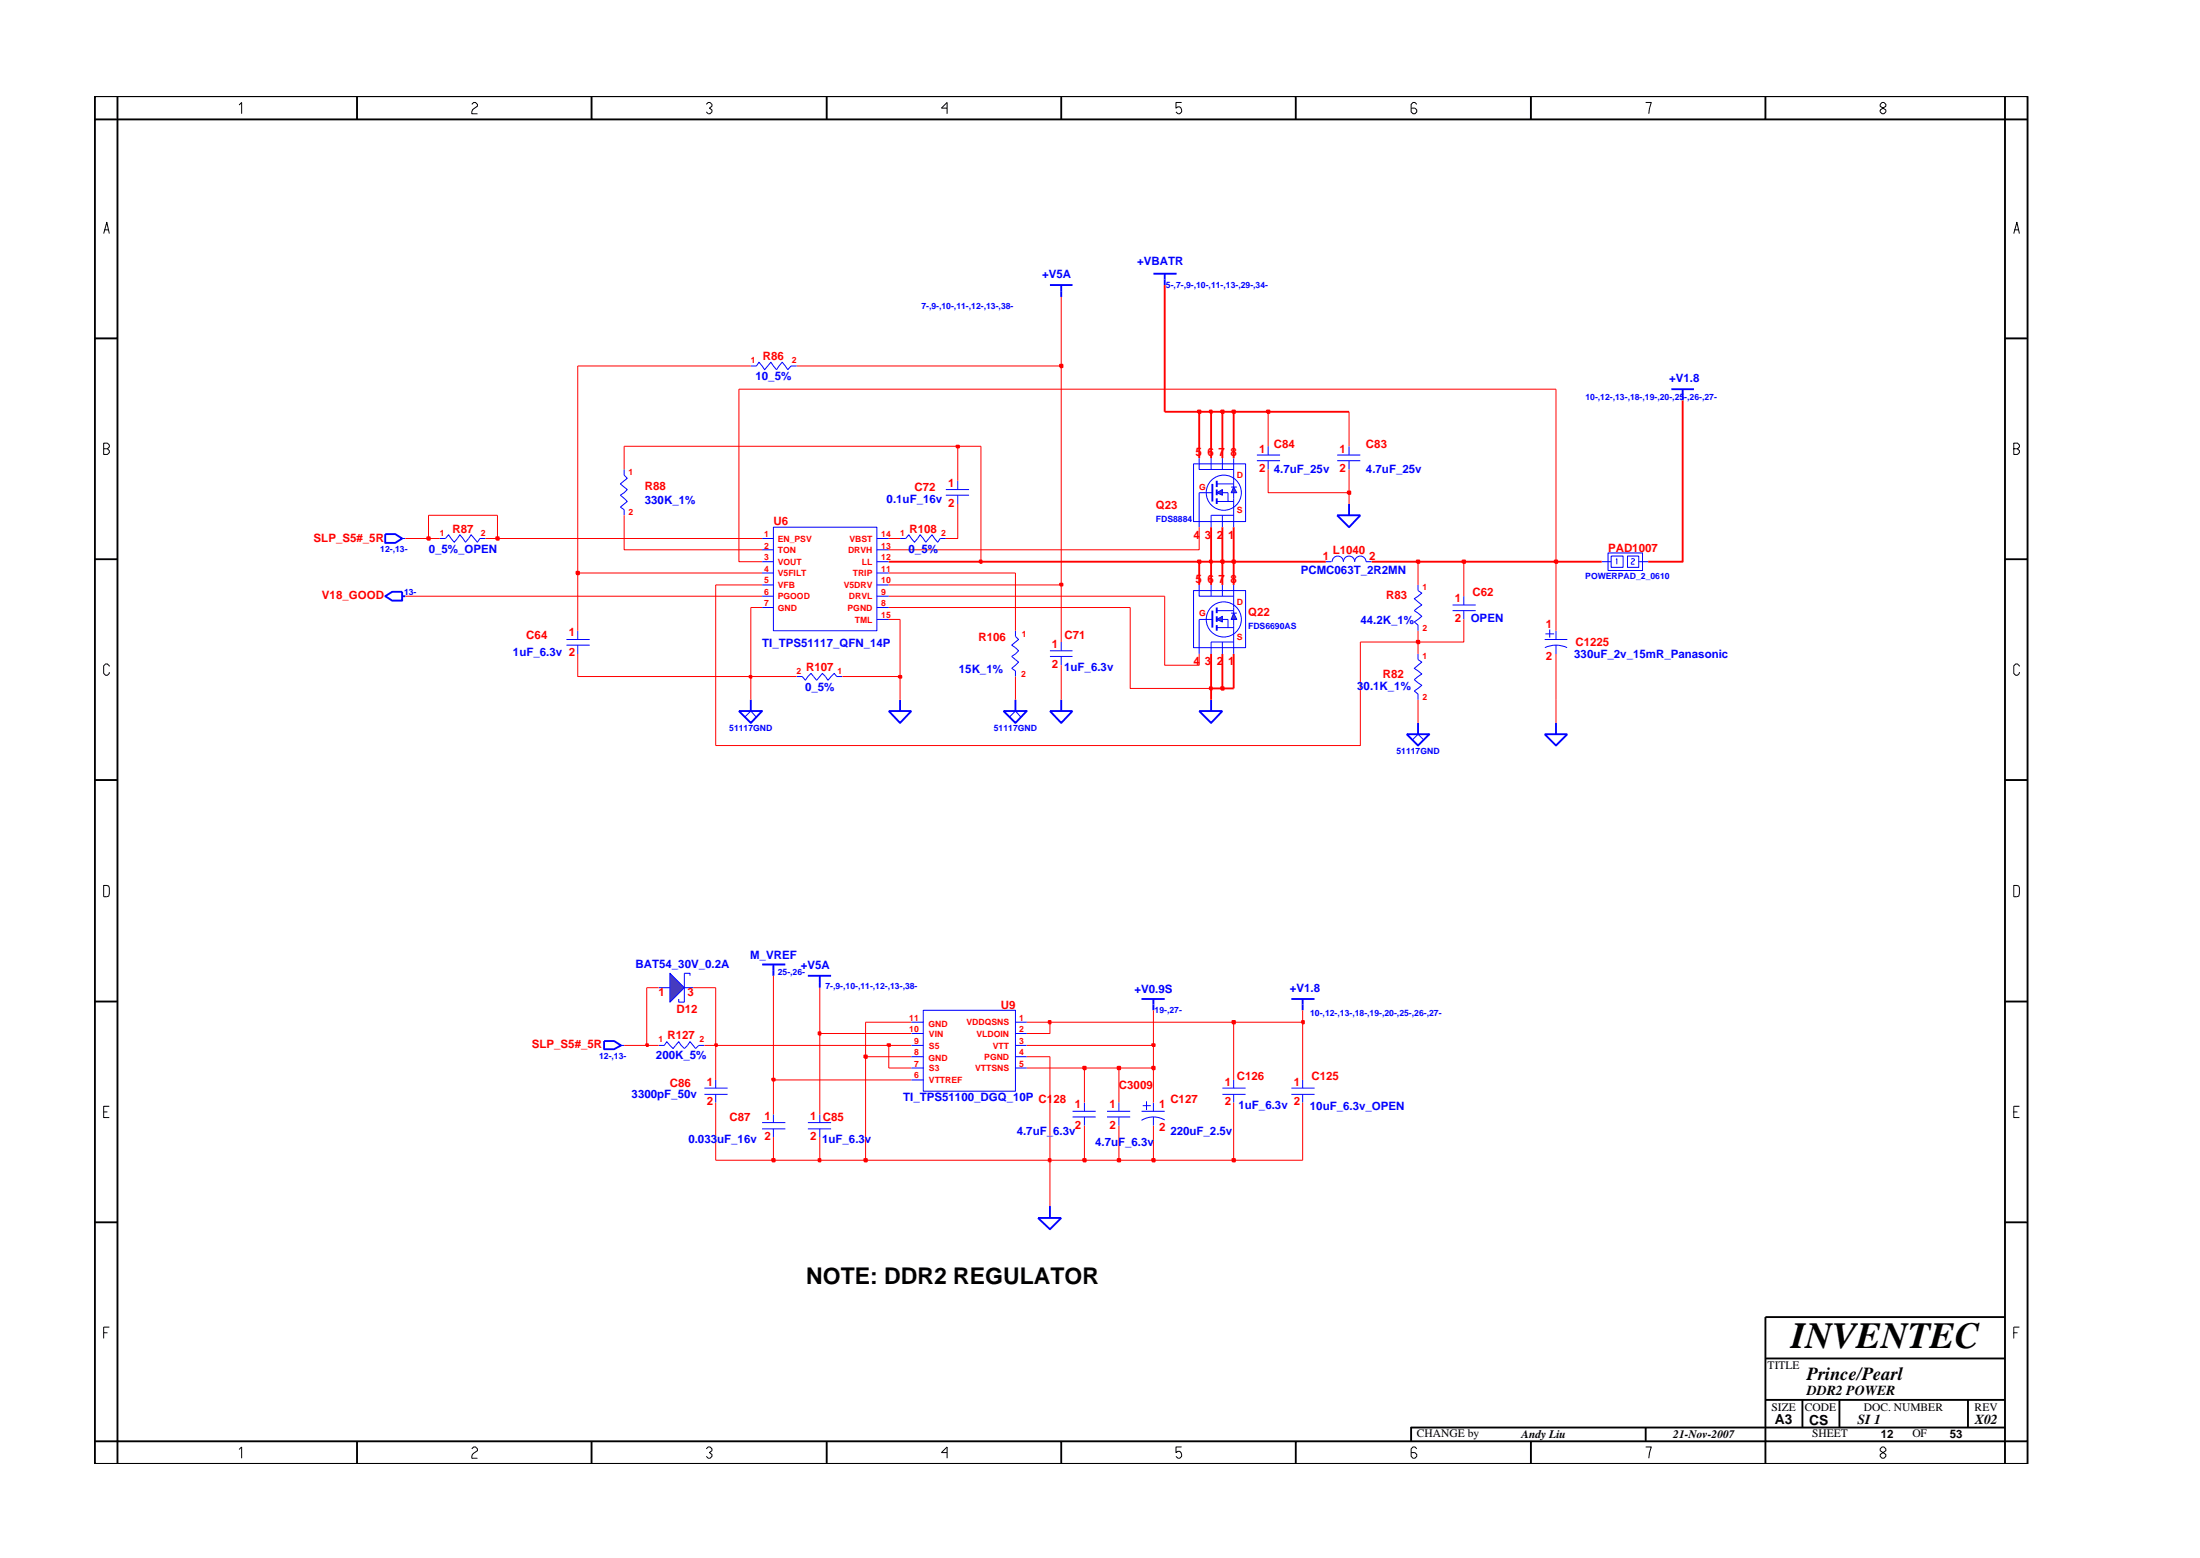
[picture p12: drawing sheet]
<svg xmlns="http://www.w3.org/2000/svg" width="297mm" height="210mm" viewBox="0 0 297 210" stroke-linecap="round" stroke-linejoin="round" font-family="sans-serif">
<path d="M88.9 133.3h1.6M92.4 133.3h1.2M92.4 131.3v3.9" fill="none" stroke="#00f" stroke-width=".14"/>
<path d="M90.5 131.3l1.9 2-1.9 1.9z" fill="#3c3cc8"/>
<g fill="none" stroke="#00f" stroke-width=".14">
<path d="M54.3 72.7h.4M127.7 66.8h3.1M127.7 66.1h3.1M129.3 64.9v1.2M129.3 66.8v1.2M180.5 62.2h3.2M180.5 61.4h3.2M182.1 60.2v1.2M182.1 62.2v1.2M191.5 78.9v.8l.5 .3-1 .8 1 .8-1 .8 1 .8-1 .7 .5 .5v.7M216.3 75.8h1.2M217.1 74.6h4.7v2.4h-4.7z"/>
<path d="M217.5 75h1.6v1.6h-1.6zM218.2 75.6l.1-.2v.7M219.7 75h1.6v1.6h-1.6zM220.2 75.5l.2-.1 .3 .1v.1l-.5 .4v.1h.5M221.3 75.8h1.2M161.9 83.6h1.8M191.5 88.3v.7l.5 .4-1 .8 1 .8-1 .7 1 .8-1 .7 .5 .5v.7M90.5 131.3l1.9 2-1.9 1.9zM91.6 134.8v.4h.8M92.4 131.3h.8v.4M95.1 146.8h3.1M95.1 147.7h3.1"/>
<path d="M96.6 145.7v1.1M96.6 147.7v1.1M102.9 151.5h3.1M102.9 152.3h3.1M104.4 150.4v1.1M104.4 152.3v1.1M144.8 150.7h3.1M144.8 150h3.1M146.4 148.8v1.2M146.4 150.7v1.2M149.5 150.7h3.1M149.5 150h3.1"/>
<path d="M151.1 148.8v1.2M151.1 150.7v1.2M154.1 150h3.2M154.3 149.2h1.1M154.8 148.6v1.2M155.7 148.8v1.2M155.7 150.7v1.2M157.3 151.1a3 3 0 0 0-3.2 .1"/>
</g>
<g fill="none" stroke="#00f" stroke-width=".25">
<path d="M141.8 38.5h3M143.3 38.5v1.6M155.7 36.9h3.2M157.3 36.9v1.6M225.7 52.5h3M227.2 52.5v1.5M52 72.1h1.4l.9 .6-.9 .6h-1.4zM180.5 69.5h3.2l-1.6 1.6zM182.1 68v1.5M52 80.5l.9-.6h1.4v1.2h-1.4zM54.3 80.5h.4M120 96h3l-1.5 1.6z"/>
<path d="M121.5 94.4v1.6M161.9 96h3.1l-1.5 1.6zM163.5 94.4v1.6M163.7 82.4v2.3M208.6 99.1h3l-1.5 1.5zM210.1 97.6v1.5M102.9 130.2h3.1M104.4 130.2v1.5M154.1 134.8h3.2M155.7 134.8v1.5M140.2 164.4h3.1l-1.5 1.5zM141.8 162.8v1.6"/>
</g>
<path d="M166.6 82.7l.4 .9h-.8z" fill="#3c3cc8"/>
<path d="M166.2 82.7h.8M166.6 82.7l.4 .9h-.8z" fill="none" stroke="#00f" stroke-width=".14"/>
<path d="M164.3 83.6l.7-.4v.7z" fill="#3c3cc8"/>
<g fill="none" stroke="#00f" stroke-width=".14">
<path d="M161.1 79.7h7.1v7.7h-7.1zM161.9 66.5h1.8M161.9 78.9v1.6h4.7M163.5 78.9v1.6M165 78.9v1.6M166.6 78.9v3.8M179 75.8h.8M179.9 75.8a.76 .76 0 0 1 .7-.8 .76 .76 0 0 1 .8 .8 .76 .76 0 0 1 .7-.8 .76 .76 0 0 1 .8 .8 .76 .76 0 0 1 .8-.8 .76 .76 0 0 1 .7 .8h.8M137.1 85.1v.8l.4 .4-.9 .8 .9 .7-.9 .8 .9 .8-.9 .8 .5 .3v.8M141.8 87.8h3M141.8 88.6h3M143.3 86.6v1.2"/>
<path d="M143.3 88.6v1.2M161.9 83.6v4.7M164.3 83.6l.7-.4v.7zM164.3 84.7h2.3M164.3 82.4h2.3M165 83.6h.8v1.1M165 86.6v1.7M166.6 83.6v4.7M166.6 86.6h-3.1v1.7"/>
<circle cx="165.2" cy="83.6" r="2.37"/>
</g>
<path d="M163.7 65.3v2.4M164.3 82v.7M164.3 83.2v.7M164.3 84.4v.7" fill="none" stroke="#00f" stroke-width=".25"/>
<path d="M166.6 65.7l.4 .8h-.8z" fill="#3c3cc8"/>
<path d="M166.2 65.7h.8M166.6 65.7l.4 .8h-.8z" fill="none" stroke="#00f" stroke-width=".14"/>
<path d="M164.3 66.5l.7-.4v.7z" fill="#3c3cc8"/>
<g fill="none" stroke="#00f" stroke-width=".14">
<path d="M101.4 49.4h.7l.4-.5 .7 1 .9-1 .7 1 .8-1 .8 1 .4-.5h.8M59.4 72.7h.7l.5-.5 .7 1 .8-1 .8 1 .7-1 .9 1 .3-.5h.8M84.3 63.4v.7l.4 .4-.9 .8 .9 .8-.9 .7 .9 .9-.9 .7 .5 .4v.7M102.9 74.2h1.5M102.9 77.3h1.5M102.9 72.7h1.5M102.9 75.8h1.5M102.9 78.9h1.5M104.4 71.1h14v14h-14zM118.4 74.2h1.6M118.4 77.3h1.6M118.4 72.7h1.6"/>
<path d="M118.4 75.8h1.6M118.4 78.9h1.6M121.5 72.7h.8l.4-.5 .8 1 .7-1 .8 1 .8-1 .8 1 .3-.5h.8M161.1 62.6h7.1v7.8h-7.1zM161.9 66.5v4.6M161.9 61.8v1.6h4.7M163.5 61.8v1.6M164.3 66.5l.7-.4v.7zM164.3 67.7h2.3M164.3 65.3h2.3M165 66.5h.8v1.2M165 61.8v1.6"/>
<path d="M165 69.5v1.6M166.6 66.5v4.6M166.6 69.5h-3.1v1.6M166.6 61.8v3.9M169.7 61.4h3.1M169.7 62.2h3.1M171.2 60.2v1.2M171.2 62.2v1.2M76.5 86.3h3.1M76.5 87.1h3.1M78 85.1v1.2M78 87.1v1.2"/>
<path d="M100.5 96.8l.9-.8 .7 .8M102.9 80.5h1.5M102.9 82h1.5M107.6 91.3h.7l.4 .5 .8-.9 .8 .9 .7-.9 .8 .9 .8-.9 .4 .4h.7M118.4 80.5h1.6M118.4 83.6h1.6M118.4 82h1.6M136.3 96.8l.8-.8 .8 .8M190.7 99.9l.8-.8 .7 .8M196.1 81.6h3.1M196.1 82.4h3.1M197.6 80.5v1.1"/>
<path d="M197.6 82.4v1.2M208.6 86.3h3M208.6 87.4a3.6 3.6 0 0 1 3 0M208.6 85.5h1.2M209.2 84.9v1.1M210.1 85.1v1.2M210.1 87.1v1.2M123 139.5h1.7M123 138h1.7M124.7 136.3h12.4v11h-12.4zM137.1 138h1.5M137.1 139.5h1.5"/>
<path d="M83.8 141.1h.5M88.9 141.1h.8l.3-.5 .9 .9 .7-.9 .8 .9 .8-.9 .7 .9 .4-.4h.8M109.1 152.3h3.1M109.1 151.5h3.1M110.7 150.4v1.1M110.7 152.3v1.1M123 142.6h1.7M123 145.7h1.7M123 141.1h1.7M123 144.1h1.7M137.1 141.1h1.5M137.1 144.1h1.5"/>
<path d="M137.1 142.6h1.5M165 146.8h3.2M165 147.7h3.2M166.6 145.7v1.1M166.6 147.7v1.1M174.4 146.8h3.1M174.4 147.7h3.1M175.9 145.7v1.1M175.9 147.7v1.1"/>
<circle cx="165.2" cy="66.5" r="2.37"/>
</g>
<g fill="none" stroke="#00f" stroke-width=".25">
<path d="M164.3 64.9v.8M164.3 66.1v.7M164.3 67.3v.7M99.8 96h3.1l-1.5 1.6zM101.4 94.4v1.6M135.5 96h3.1l-1.5 1.6zM137.1 94.4v1.6M141.8 96h3l-1.5 1.6zM143.3 94.4v1.6M189.9 99.1h3.1l-1.5 1.5zM191.5 97.6v1.5M109.1 131.7h3.1"/>
<path d="M110.7 131.7v1.6M174.4 134.8h3.1M175.9 134.8v1.5M81.6 140.5h1.3l.9 .6-.9 .5h-1.3z"/>
</g>
<path d="M96.6 148.8v7.8h7.8M141.8 156.6v6.2" fill="none" stroke="#f00" stroke-width=".14"/>
<path d="M104.3 156.4h.3v.3h-.3z" fill="#8e2323"/>
<path d="M104.3 156.4h.3v.3h-.3z" fill="none" stroke="#f00" stroke-width=".25"/>
<path d="M104.4 153.4v3.2h6.3" fill="none" stroke="#f00" stroke-width=".14"/>
<path d="M110.5 156.4h.3v.3h-.3z" fill="#8e2323"/>
<path d="M110.5 156.4h.3v.3h-.3z" fill="none" stroke="#f00" stroke-width=".25"/>
<path d="M110.7 153.4v3.2h6.2" fill="none" stroke="#f00" stroke-width=".14"/>
<path d="M116.7 156.4h.3v.3h-.3z" fill="#8e2323"/>
<path d="M116.7 156.4h.3v.3h-.3z" fill="none" stroke="#f00" stroke-width=".25"/>
<path d="M116.9 142.6v14h24.9" fill="none" stroke="#f00" stroke-width=".14"/>
<path d="M141.6 156.4h.2v.3h-.2z" fill="#8e2323"/>
<path d="M141.6 156.4h.2v.3h-.2z" fill="none" stroke="#f00" stroke-width=".25"/>
<path d="M141.8 142.6v14h4.6" fill="none" stroke="#f00" stroke-width=".14"/>
<path d="M146.2 156.4h.4v.3h-.4z" fill="#8e2323"/>
<path d="M146.2 156.4h.4v.3h-.4z" fill="none" stroke="#f00" stroke-width=".25"/>
<path d="M146.4 151.9v4.7h4.7" fill="none" stroke="#f00" stroke-width=".14"/>
<path d="M150.9 156.4h.3v.3h-.3z" fill="#8e2323"/>
<path d="M150.9 156.4h.3v.3h-.3z" fill="none" stroke="#f00" stroke-width=".25"/>
<path d="M151.1 151.9v4.7h4.6" fill="none" stroke="#f00" stroke-width=".14"/>
<path d="M155.6 156.4h.3v.3h-.3z" fill="#8e2323"/>
<path d="M155.6 156.4h.3v.3h-.3z" fill="none" stroke="#f00" stroke-width=".25"/>
<path d="M155.7 151.9v4.7h10.9" fill="none" stroke="#f00" stroke-width=".14"/>
<path d="M166.4 156.4h.3v.3h-.3z" fill="#8e2323"/>
<path d="M166.4 156.4h.3v.3h-.3z" fill="none" stroke="#f00" stroke-width=".25"/>
<path d="M110.7 139.5v10.9M96.6 141.1v4.6M104.4 145.7v4.7M146.4 144.1v4.7M151.1 144.1v4.7M155.7 144.1v4.7M175.9 148.8v7.8h-9.3v-7.8" fill="none" stroke="#f00" stroke-width=".14"/>
<path d="M104.3 145.6h.3v.2h-.3z" fill="#8e2323"/>
<path d="M104.3 145.6h.3v.2h-.3z" fill="none" stroke="#f00" stroke-width=".25"/>
<path d="M104.4 131.7v14h18.6M166.6 138v7.7M175.9 138v7.7M120 141.1v3h3M138.6 144.1h7.8" fill="none" stroke="#f00" stroke-width=".14"/>
<path d="M146.2 144h.4v.3h-.4z" fill="#8e2323"/>
<path d="M146.2 144h.4v.3h-.4z" fill="none" stroke="#f00" stroke-width=".25"/>
<path d="M146.4 144.1h4.7" fill="none" stroke="#f00" stroke-width=".14"/>
<path d="M150.9 144h.3v.3h-.3z" fill="#8e2323"/>
<path d="M150.9 144h.3v.3h-.3z" fill="none" stroke="#f00" stroke-width=".25"/>
<path d="M151.1 144.1h4.6" fill="none" stroke="#f00" stroke-width=".14"/>
<path d="M155.6 144h.3v.3h-.3z" fill="#8e2323"/>
<path d="M155.6 144h.3v.3h-.3z" fill="none" stroke="#f00" stroke-width=".25"/>
<path d="M155.7 141.1v3" fill="none" stroke="#f00" stroke-width=".14"/>
<path d="M116.7 142.4h.3v.4h-.3z" fill="#8e2323"/>
<path d="M116.7 142.4h.3v.4h-.3z" fill="none" stroke="#f00" stroke-width=".25"/>
<path d="M116.9 138v4.6h6.1M84.3 141.1h3M138.6 142.6h3.2" fill="none" stroke="#f00" stroke-width=".14"/>
<path d="M87.2 140.9h.3v.3h-.3z" fill="#8e2323"/>
<path d="M87.2 140.9h.3v.3h-.3z" fill="none" stroke="#f00" stroke-width=".25"/>
<path d="M87.3 133.3v7.8h1.6M95.1 141.1h1.5" fill="none" stroke="#f00" stroke-width=".14"/>
<path d="M96.5 140.9h.3v.3h-.3z" fill="#8e2323"/>
<path d="M96.5 140.9h.3v.3h-.3z" fill="none" stroke="#f00" stroke-width=".25"/>
<path d="M96.6 133.3v7.8h23.4" fill="none" stroke="#f00" stroke-width=".14"/>
<path d="M119.8 140.9h.4v.3h-.4z" fill="#8e2323"/>
<path d="M119.8 140.9h.4v.3h-.4z" fill="none" stroke="#f00" stroke-width=".25"/>
<path d="M120 141.1h3M138.6 141.1h17.1" fill="none" stroke="#f00" stroke-width=".14"/>
<path d="M155.6 140.9h.3v.3h-.3z" fill="#8e2323"/>
<path d="M155.6 140.9h.3v.3h-.3z" fill="none" stroke="#f00" stroke-width=".25"/>
<path d="M155.7 136.3v4.8" fill="none" stroke="#f00" stroke-width=".14"/>
<path d="M110.5 139.3h.3v.3h-.3z" fill="#8e2323"/>
<path d="M110.5 139.3h.3v.3h-.3z" fill="none" stroke="#f00" stroke-width=".25"/>
<path d="M110.7 133.3v6.2h12.3M116.9 138h6.1M138.6 138h3.2v1.5h-3.2" fill="none" stroke="#f00" stroke-width=".14"/>
<path d="M141.6 137.8h.2v.3h-.2z" fill="#8e2323"/>
<path d="M141.6 137.8h.2v.3h-.2z" fill="none" stroke="#f00" stroke-width=".25"/>
<path d="M141.8 138h24.8" fill="none" stroke="#f00" stroke-width=".14"/>
<path d="M166.4 137.8h.3v.3h-.3z" fill="#8e2323"/>
<path d="M166.4 137.8h.3v.3h-.3z" fill="none" stroke="#f00" stroke-width=".25"/>
<path d="M166.6 138h9.3" fill="none" stroke="#f00" stroke-width=".14"/>
<path d="M175.8 137.8h.3v.3h-.3z" fill="#8e2323"/>
<path d="M163.5 92.9v1.5M175.8 137.8h.3v.3h-.3z" fill="none" stroke="#f00" stroke-width=".25"/>
<path d="M96.6 78.9v21.7h87.1v-14M101.4 91.3v3.1M121.5 91.3v3.1M137.1 91.3v3.1M143.3 89.8v4.6M152.6 82v10.9h10.9M191.5 94.4v3.2M210.1 88.3v9.3M87.3 133.3h1.6M93.6 133.3h3M175.9 136.3v1.7" fill="none" stroke="#f00" stroke-width=".14"/>
<path d="M163.4 92.7h.2v.4h-.2z" fill="#8e2323"/>
<path d="M163.4 92.7h.2v.4h-.2zM163.5 88.3v4.6h1.5" fill="none" stroke="#f00" stroke-width=".25"/>
<path d="M164.9 92.7h.3v.4h-.3z" fill="#8e2323"/>
<path d="M164.9 92.7h.3v.4h-.3zM166.6 88.3v4.6h-1.6v-4.6" fill="none" stroke="#f00" stroke-width=".25"/>
<path d="M78 88.3v3h23.4" fill="none" stroke="#f00" stroke-width=".14"/>
<path d="M101.2 91.2h.3v.3h-.3z" fill="#8e2323"/>
<path d="M101.2 91.2h.3v.3h-.3z" fill="none" stroke="#f00" stroke-width=".25"/>
<path d="M101.4 82v9.3h6.2M113.7 91.3h7.8" fill="none" stroke="#f00" stroke-width=".14"/>
<path d="M121.4 91.2h.3v.3h-.3z" fill="#8e2323"/>
<path d="M121.4 91.2h.3v.3h-.3z" fill="none" stroke="#f00" stroke-width=".25"/>
<path d="M143.3 78.9v7.7M121.5 83.6v7.7M157.3 80.5v9.3h4.6v-1.5M183.7 86.6h7.8v1.7" fill="none" stroke="#f00" stroke-width=".14"/>
<path d="M191.3 86.5h.3v.3h-.3z" fill="#8e2323"/>
<path d="M191.3 86.5h.3v.3h-.3z" fill="none" stroke="#f00" stroke-width=".25"/>
<path d="M78 77.3v7.8M96.6 78.9h6.3M120 78.9h23.3M137.1 77.3v7.8M197.6 75.8v4.7M210.1 75.8v9.3M54.7 80.5h48.2M101.4 82h1.5M120 83.6h1.5M120 82h32.6M120 80.5h37.3M197.6 83.6v3h-6.1v-1.5" fill="none" stroke="#f00" stroke-width=".14"/>
<path d="M143.1 78.8h.4v.2h-.4z" fill="#8e2323"/>
<path d="M143.1 78.8h.4v.2h-.4zM161.9 75.8v3.1M163.5 75.8v3.1M165 75.8v3.1M166.6 75.8v3.1" fill="none" stroke="#f00" stroke-width=".25"/>
<path d="M143.3 49.4v29.5M191.5 75.8v3.1" fill="none" stroke="#f00" stroke-width=".14"/>
<path d="M77.8 77.2h.4v.3h-.4z" fill="#8e2323"/>
<path d="M77.8 77.2h.4v.3h-.4zM120 75.8h12.4" fill="none" stroke="#f00" stroke-width=".25"/>
<path d="M78 49.4v27.9h24.9M99.8 52.5v23.3h3.1M120 77.3h17.1" fill="none" stroke="#f00" stroke-width=".14"/>
<path d="M132.3 75.6h.2v.4h-.2z" fill="#8e2323"/>
<path d="M132.3 75.6h.2v.4h-.2zM132.4 75.8h29.5" fill="none" stroke="#f00" stroke-width=".25"/>
<path d="M132.4 60.2v15.6" fill="none" stroke="#f00" stroke-width=".14"/>
<path d="M161.7 75.6h.4v.4h-.4z" fill="#8e2323"/>
<path d="M161.7 75.6h.4v.4h-.4zM161.9 75.8h1.6" fill="none" stroke="#f00" stroke-width=".25"/>
<path d="M163.4 75.6h.2v.4h-.2z" fill="#8e2323"/>
<path d="M163.4 75.6h.2v.4h-.2zM163.5 71.1v4.7h1.5" fill="none" stroke="#f00" stroke-width=".25"/>
<path d="M164.9 75.6h.3v.4h-.3z" fill="#8e2323"/>
<path d="M164.9 75.6h.3v.4h-.3zM165 71.1v4.7h1.6" fill="none" stroke="#f00" stroke-width=".25"/>
<path d="M166.4 75.6h.3v.4h-.3z" fill="#8e2323"/>
<path d="M166.4 75.6h.3v.4h-.3zM166.6 71.1v4.7h12.4M185.2 75.8h6.3" fill="none" stroke="#f00" stroke-width=".25"/>
<path d="M191.3 75.6h.3v.4h-.3z" fill="#8e2323"/>
<path d="M191.3 75.6h.3v.4h-.3zM191.5 75.8h6.1" fill="none" stroke="#f00" stroke-width=".25"/>
<path d="M197.5 75.6h.3v.4h-.3z" fill="#8e2323"/>
<path d="M197.5 75.6h.3v.4h-.3zM197.6 75.8h12.5" fill="none" stroke="#f00" stroke-width=".25"/>
<path d="M209.9 75.6h.4v.4h-.4z" fill="#8e2323"/>
<path d="M227.2 54v21.8h-4.7M209.9 75.6h.4v.4h-.4zM210.1 75.8h6.2" fill="none" stroke="#f00" stroke-width=".25"/>
<path d="M210.1 52.5v23.3M54.7 72.7h3.2M84.3 69.5v4.7h18.6M161.9 71.1v3.1h-41.9" fill="none" stroke="#f00" stroke-width=".14"/>
<path d="M57.7 72.5h.3v.3h-.3z" fill="#8e2323"/>
<path d="M57.7 72.5h.3v.3h-.3z" fill="none" stroke="#f00" stroke-width=".25"/>
<path d="M57.9 69.5v3.2h1.5M65.6 72.7h1.6" fill="none" stroke="#f00" stroke-width=".14"/>
<path d="M67 72.5h.3v.3h-.3z" fill="#8e2323"/>
<path d="M67 72.5h.3v.3h-.3z" fill="none" stroke="#f00" stroke-width=".25"/>
<path d="M57.9 69.5h9.3v3.2h35.7M120 72.7h1.5M129.3 68v4.7h-1.6M171.2 63.4v3.1h10.9v1.5" fill="none" stroke="#f00" stroke-width=".14"/>
<path d="M182 66.3h.3v.4h-.3z" fill="#8e2323"/>
<path d="M161.9 55.6v6.2M163.5 55.6v6.2M165 55.6v6.2M166.6 55.6v6.2M182 66.3h.3v.4h-.3z" fill="none" stroke="#f00" stroke-width=".25"/>
<path d="M84.3 63.4v-3.2h45v4.7M182.1 63.4v3.1" fill="none" stroke="#f00" stroke-width=".14"/>
<path d="M129.1 60.1h.4v.3h-.4z" fill="#8e2323"/>
<path d="M157.3 38.5v17.1h4.6M129.1 60.1h.4v.3h-.4z" fill="none" stroke="#f00" stroke-width=".25"/>
<path d="M171.2 55.6v4.6M182.1 55.6v4.6M129.3 60.2h3.1" fill="none" stroke="#f00" stroke-width=".14"/>
<path d="M161.7 55.4h.4v.3h-.4z" fill="#8e2323"/>
<path d="M161.7 55.4h.4v.3h-.4zM161.9 55.6h1.6" fill="none" stroke="#f00" stroke-width=".25"/>
<path d="M163.4 55.4h.2v.3h-.2z" fill="#8e2323"/>
<path d="M163.4 55.4h.2v.3h-.2zM163.5 55.6h1.5" fill="none" stroke="#f00" stroke-width=".25"/>
<path d="M164.9 55.4h.3v.3h-.3z" fill="#8e2323"/>
<path d="M164.9 55.4h.3v.3h-.3zM165 55.6h1.6" fill="none" stroke="#f00" stroke-width=".25"/>
<path d="M166.4 55.4h.3v.3h-.3z" fill="#8e2323"/>
<path d="M166.4 55.4h.3v.3h-.3zM166.6 55.6h4.6" fill="none" stroke="#f00" stroke-width=".25"/>
<path d="M171.1 55.4h.3v.3h-.3z" fill="#8e2323"/>
<path d="M171.1 55.4h.3v.3h-.3zM171.2 55.6h10.9" fill="none" stroke="#f00" stroke-width=".25"/>
<path d="M78 49.4h23.4M99.8 52.5h110.3M107.6 49.4h35.7" fill="none" stroke="#f00" stroke-width=".14"/>
<path d="M143.1 49.2h.4v.4h-.4z" fill="#8e2323"/>
<path d="M143.1 49.2h.4v.4h-.4z" fill="none" stroke="#f00" stroke-width=".25"/>
<path d="M143.3 40.1v9.3" fill="none" stroke="#f00" stroke-width=".14"/>
<g fill="none" stroke="#000" stroke-width=".25">
<path d="M12.8 13h261v184.6h-261zM15.9 13v184.6M48.2 13v3.1M79.9 13v3.1M111.6 13v3.1M143.3 13v3.1M174.9 13v3.1M206.7 13v3.1M238.4 13v3.1M270.7 13v184.6M273.8 16.1h-261M12.8 45.7h3.1"/>
<path d="M270.7 45.7h3.1M12.8 75.5h3.1M270.7 75.5h3.1M12.8 105.3h3.1M270.7 105.3h3.1M12.8 135.2h3.1M270.7 135.2h3.1M12.8 165h3.1M270.7 177.7h-32.3v19.9M270.7 165h3.1M48.2 194.5v3.1M79.9 194.5v3.1"/>
<path d="M111.6 194.5v3.1M143.3 194.5v3.1M174.9 194.5v3.1M206.7 194.5v3.1M222.2 192.6v1.9M238.4 183.3h32.3M238.4 188.9h32.3M243.4 188.9v3.7M248.4 188.9v3.7M265.7 188.9v3.7M270.7 192.6h-80.2v1.9M273.8 194.5h-261"/>
</g>
<g fill="none" stroke="#000" stroke-width=".14">
<path d="M32.3 14.2l.3-.4v1.6M63.7 14.1l.3-.3h.2l.3 .3v.2l-.5 .4-.3 .4v.3h.8M95.4 14.1l.2-.3h.3l.2 .3v.2l-.3 .3 .3 .2v.3l-.2 .3h-.3l-.2-.3M127.9 14.6h-.8l.8-.8v1.6M159.5 13.8h-.7v.8l.2-.2a.5 .5 0 0 1 .5 .7l-.2 .3h-.3l-.2-.3M191.3 14.1l-.3-.3h-.2l-.3 .3v1l.3 .3h.2l.3-.3v-.3l-.3-.2h-.5M222.2 13.8h.8l-.4 1.6M253.9 14.1l.2-.3h.3l.2 .3v.2l-.7 .5v.3l.2 .3h.3l.2-.3v-.3l-.7-.5zM14 31.5l.4-1.5 .4 1.5M14.1 31h.6M271.9 31.5l.4-1.5 .4 1.5M272 31h.6"/>
<path d="M14 59.8h.5l.3 .3v.2l-.3 .3 .3 .2v.3l-.3 .2h-.5zM14 60.6h.5M271.9 60.6h.5l.3-.3v-.2l-.3-.3h-.5v1.5h.5l.3-.2v-.3l-.3-.2M14.8 89.9l-.3-.3h-.2l-.3 .3v1l.3 .2h.2l.3-.2v-.2M272.7 89.9l-.3-.3h-.3l-.2 .3v1l.2 .2h.3l.3-.2v-.2M14 119.5l.7 .1 .1 .2-.1 1.1-.7 .1zM271.9 119.5l.7 .1 .1 .2-.1 1.1-.7 .1zM14 150.1h.5M14.8 149.3h-.8v1.5h.8M271.9 150.1h.5M272.7 149.3h-.8v1.5h.8M14 179.9h.5"/>
<path d="M14.8 179.1h-.8v1.5M271.9 179.9h.5M272.7 179.1h-.8v1.5M32.3 195.6l.3-.3v1.5M63.7 195.5l.3-.2h.2l.3 .2v.3l-.7 .5-.1 .2v.3h.8M95.4 195.5l.2-.2h.3l.2 .2v.3l-.3 .2 .3 .3v.2l-.2 .3h-.3l-.2-.3M127.9 196h-.8l.8-.7v1.5M159.5 195.3h-.7v.7l.2-.1a.5 .5 0 0 1 .5 .6l-.2 .3h-.3l-.2-.3M191.3 195.5l-.3-.2h-.2l-.3 .2v1l.3 .3h.2l.3-.3v-.2l-.3-.3h-.5M222.2 195.3h.8l-.4 1.5M253.9 195.5l.2-.2h.3l.2 .2v.3l-.7 .5v.2l.2 .3h.3l.2-.3v-.2l-.7-.5z"/>
</g>
<text font-size="5" x="241.8" y="182">INVENTEC</text>
<text font-size="3.1" x="108.9" y="173.2">NOTE: DDR2 REGULATOR</text>
<text font-size="2.5" x="244" y="186.3">Prince/Pearl</text>
<g font-size="1.9">
<text x="244" y="188.2">DDR2 POWER</text>
<text x="239.6" y="192.2">A3</text>
<text x="244.3" y="192.3">CS</text>
<text x="250.8" y="192.2">SI 1</text>
<text x="266.6" y="192.2">X02</text>
</g>
<g font-size="1.6" fill="#00f">
<text x="153.5" y="35.7">+VBATR</text>
<text x="140.7" y="37.5">+V5A</text>
<text x="102" y="51.3">10_5%</text>
<text x="225.4" y="51.5">+V1.8</text>
<text x="172" y="63.8">4.7uF_25v</text>
<text x="184.4" y="63.8">4.7uF_25v</text>
<text x="87.1" y="68">330K_1%</text>
<text x="119.7" y="67.8">0.1uF_16v</text>
<text x="57.9" y="74.6">0_5%_OPEN</text>
<text x="122.7" y="74.6">0_5%</text>
<text x="175.6" y="77.5">PCMC063T_2R2MN</text>
<text x="198.6" y="83.9">OPEN</text>
<text x="69.3" y="88.6">1uF_6.3v 2</text>
<text x="102.9" y="87.3">TI_TPS51117_QFN_14P</text>
<text x="183.7" y="84.3">44.2K_1%</text>
<text x="212.6" y="88.8">330uF_2v_15mR_Panasonic</text>
<text x="108.7" y="93.2">0_5%</text>
<text x="129.5" y="90.9">15K_1%</text>
<text x="143.7" y="90.5">1uF_6.3v</text>
<text x="183.2" y="93.1">30.1K_1%</text>
<text x="85.8" y="130.7">BAT54_30V_0.2A</text>
<text x="101.3" y="129.4">M_VREF</text>
<text x="108.1" y="130.7">+V5A</text>
<text x="153.2" y="134.1">+V0.9S</text>
<text x="174.1" y="133.9">+V1.8</text>
<text x="88.6" y="142.9">200K_5%</text>
<text x="85.3" y="148.2">3300pF_50v</text>
<text x="121.9" y="148.6">TI_TPS51100_DGQ_10P C128</text>
<text x="167.2" y="149.7">1uF_6.3v</text>
<text x="176.9" y="149.8">10uF_6.3v_OPEN</text>
<text x="92.9" y="154.3">0.033uF_16v</text>
<text x="111" y="154.3">1uF_6.3v</text>
<text x="137.3" y="153.2">4.7uF_6.3v</text>
<text x="147.9" y="154.6">4.7uF_6.3v</text>
<text x="158" y="153.2">220uF_2.5v</text>
</g>
<g font-size="1.6" fill="#f00">
<text x="103" y="48.6">R86</text>
<text x="128" y="65.7">1</text>
<text x="161.4" y="61.6">5</text>
<text x="163" y="61.6">6</text>
<text x="164.5" y="61.6">7</text>
<text x="166.1" y="61.6">8</text>
<text x="170" y="61.1">1</text>
<text x="170" y="63.8">2</text>
<text x="172" y="60.5">C84</text>
<text x="180.9" y="61.1">1</text>
<text x="180.9" y="63.8">2</text>
<text x="184.4" y="60.5">C83</text>
<text x="61.1" y="71.9">R87</text>
<text x="87.1" y="66.1">R88</text>
<text x="104.4" y="70.9">U6</text>
<text x="122.8" y="71.9">R108</text>
<text x="123.5" y="66.2">C72</text>
<text x="128" y="68.4">2</text>
<text x="156.1" y="68.7">Q23</text>
<text x="42.3" y="73.1">SLP_S5#_5R</text>
<text x="161.1" y="72.7">4</text>
<text x="162.7" y="72.7">3</text>
<text x="164.3" y="72.7">2</text>
<text x="165.8" y="72.7">1</text>
<text x="178.6" y="75.6">1</text>
<text x="179.9" y="74.8">L1040</text>
<text x="184.9" y="75.6">2</text>
<text x="217.1" y="74.5">PAD1007</text>
<text x="43.5" y="80.9">V18_GOOD</text>
<text x="161.4" y="78.7">5</text>
<text x="163" y="78.7">6</text>
<text x="164.5" y="78.7">7</text>
<text x="166.1" y="78.7">8</text>
<text x="168.5" y="83.2">Q22</text>
<text x="187.1" y="80.8">R83</text>
<text x="196.4" y="81.2">1</text>
<text x="196.4" y="83.9">2</text>
<text x="198.8" y="80.4">C62</text>
<text x="71.1" y="86.3">C64</text>
<text x="76.8" y="85.9">1</text>
<text x="132.1" y="86.5">R106</text>
<text x="142" y="87.4">1</text>
<text x="143.7" y="86.2">C71</text>
<text x="161.1" y="89.8">4</text>
<text x="162.7" y="89.8">3</text>
<text x="164.3" y="89.8">2</text>
<text x="165.8" y="89.8">1</text>
<text x="208.7" y="84.7">1</text>
<text x="208.7" y="89">2</text>
<text x="212.7" y="87.2">C1225</text>
<text x="108.8" y="90.5">R107</text>
<text x="142" y="90.2">2</text>
<text x="186.7" y="91.5">R82</text>
<text x="88.9" y="134.5">1</text>
<text x="91.3" y="136.7">D12</text>
<text x="92.8" y="134.5">3</text>
<text x="135.1" y="136.2">U9</text>
<text x="71.8" y="141.4">SLP_S5#_5R</text>
<text x="90.1" y="140.2">R127</text>
<text x="90.5" y="146.7">C86</text>
<text x="95.4" y="146.5">1</text>
<text x="95.4" y="149.2">2</text>
<text x="145.1" y="149.5">1</text>
<text x="149.8" y="149.5">1</text>
<text x="151.1" y="146.9">C3009</text>
<text x="156.5" y="149.5">1</text>
<text x="158" y="148.8">C127</text>
<text x="165.4" y="146.5">1</text>
<text x="165.4" y="149.2">2</text>
<text x="167" y="145.7">C126</text>
<text x="174.7" y="146.5">1</text>
<text x="174.7" y="149.2">2</text>
<text x="177.1" y="145.7">C125</text>
<text x="98.5" y="151.3">C87</text>
<text x="103.2" y="151.2">1</text>
<text x="103.2" y="153.8">2</text>
<text x="109.4" y="151.2">1 C85</text>
<text x="109.4" y="153.8">2</text>
<text x="145.1" y="152.3">2</text>
<text x="149.8" y="152.3">2</text>
<text x="156.5" y="152.7">2</text>
</g>
<g font-size="1.6">
<text x="238.7" y="184.8">TITLE</text>
<text x="239.2" y="190.4">SIZE</text>
<text x="243.7" y="190.4">CODE</text>
<text x="251.6" y="190.4">DOC. NUMBER</text>
<text x="266.6" y="190.4">REV</text>
<text x="191.3" y="193.9">CHANGE by</text>
<text x="205.4" y="194.1">Andy Liu</text>
<text x="225.9" y="194.1">21-Nov-2007</text>
<text x="244.7" y="193.9">SHEET</text>
<text x="253.9" y="194.1">12</text>
<text x="258.2" y="193.9">OF</text>
<text x="263.3" y="194.1">53</text>
</g>
<g font-size="1.2" fill="#00f">
<text x="124.4" y="41.7">7-,9-,10-,11-,12-,13-,38-</text>
<text x="157.4" y="38.8">5-,7-,9-,10-,11-,13-,29-,34-</text>
<text x="214.1" y="54">10-,12-,13-,18-,19-,20-,25-,26-,27-</text>
<text x="156.1" y="70.4">FDS8884</text>
<text x="51.3" y="74.5">12-,13-</text>
<text x="54.6" y="80.3">13-</text>
<text x="214" y="78.1">POWERPAD_2_0610</text>
<text x="168.5" y="84.9">FDS6690AS</text>
<text x="98.5" y="98.6">51117GND</text>
<text x="134.2" y="98.6">51117GND</text>
<text x="188.5" y="101.7">51117GND</text>
<text x="105" y="131.6">25-,26-</text>
<text x="111.4" y="133.4">7-,9-,10-,11-,12-,13-,38-</text>
<text x="155.9" y="136.7">19-,27-</text>
<text x="176.9" y="137">10-,12-,13-,18-,19-,20-,25-,26-,27-</text>
<text x="80.9" y="142.9">12-,13-</text>
</g>
<g font-size="1.2" fill="#f00">
<text x="101.4" y="49">1</text>
<text x="106.9" y="49">2</text>
<text x="84.9" y="64.1">1</text>
<text x="167" y="64.6">D</text>
<text x="84.9" y="69.5">2</text>
<text x="161.9" y="66.2">G</text>
<text x="167" y="69.2">S</text>
<text x="59.4" y="72.3">1</text>
<text x="64.9" y="72.3">2</text>
<text x="103.2" y="75.6">3</text>
<text x="103.2" y="77.2">4</text>
<text x="103.2" y="72.5">1</text>
<text x="103.2" y="74">2</text>
<text x="105" y="76.2">VOUT</text>
<text x="105" y="77.8">V5FILT</text>
<text x="105" y="73.1">EN_PSV</text>
<text x="105" y="74.6">TON</text>
<text x="114.5" y="74.6">DRVH</text>
<text x="114.7" y="73.1">VBST</text>
<text x="115.1" y="77.8">TRIP</text>
<text x="116.4" y="76.2">LL</text>
<text x="119" y="72.5">14</text>
<text x="119" y="74">13</text>
<text x="119" y="75.6">12</text>
<text x="119" y="77.2">11</text>
<text x="121.5" y="72.3">1</text>
<text x="127.1" y="72.3">2</text>
<text x="103.2" y="78.7">5</text>
<text x="103.2" y="80.3">6</text>
<text x="103.2" y="81.8">7</text>
<text x="105" y="79.4">VFB</text>
<text x="105" y="80.9">PGOOD</text>
<text x="105" y="82.4">GND</text>
<text x="113.9" y="79.4">V5DRV</text>
<text x="114.4" y="82.4">PGND</text>
<text x="114.6" y="80.9">DRVL</text>
<text x="119" y="81.8">8</text>
<text x="119" y="80.3">9</text>
<text x="119" y="83.3">15</text>
<text x="119" y="78.7">10</text>
<text x="161.9" y="83.2">G</text>
<text x="167" y="81.7">D</text>
<text x="192.1" y="79.6">1</text>
<text x="115.4" y="84">TML</text>
<text x="138" y="86">1</text>
<text x="167" y="86.3">S</text>
<text x="192.1" y="88.9">1</text>
<text x="192.1" y="85.1">2</text>
<text x="107.6" y="91">2</text>
<text x="113.1" y="91">1</text>
<text x="137.9" y="91.4">2</text>
<text x="192.1" y="94.4">2</text>
<text x="122.8" y="137.8">11</text>
<text x="137.6" y="137.8">1</text>
<text x="88.9" y="140.7">1</text>
<text x="94.5" y="140.7">2</text>
<text x="122.8" y="139.3">10</text>
<text x="123.4" y="144">7</text>
<text x="123.4" y="140.8">9</text>
<text x="123.4" y="142.4">8</text>
<text x="125.4" y="138.5">GND</text>
<text x="125.4" y="143.2">GND</text>
<text x="125.4" y="139.9">VIN</text>
<text x="125.4" y="141.5">S5</text>
<text x="130.5" y="138.4">VDDQSNS</text>
<text x="131.9" y="139.9">VLDOIN</text>
<text x="132.9" y="143">PGND</text>
<text x="134.1" y="141.5">VTT</text>
<text x="137.6" y="139.3">2</text>
<text x="137.6" y="142.4">4</text>
<text x="137.6" y="140.8">3</text>
<text x="137.6" y="144">5</text>
<text x="123.4" y="145.5">6</text>
<text x="125.4" y="144.6">S3</text>
<text x="125.4" y="146.2">VTTREF</text>
<text x="131.7" y="144.6">VTTSNS</text>
</g>
</svg>
